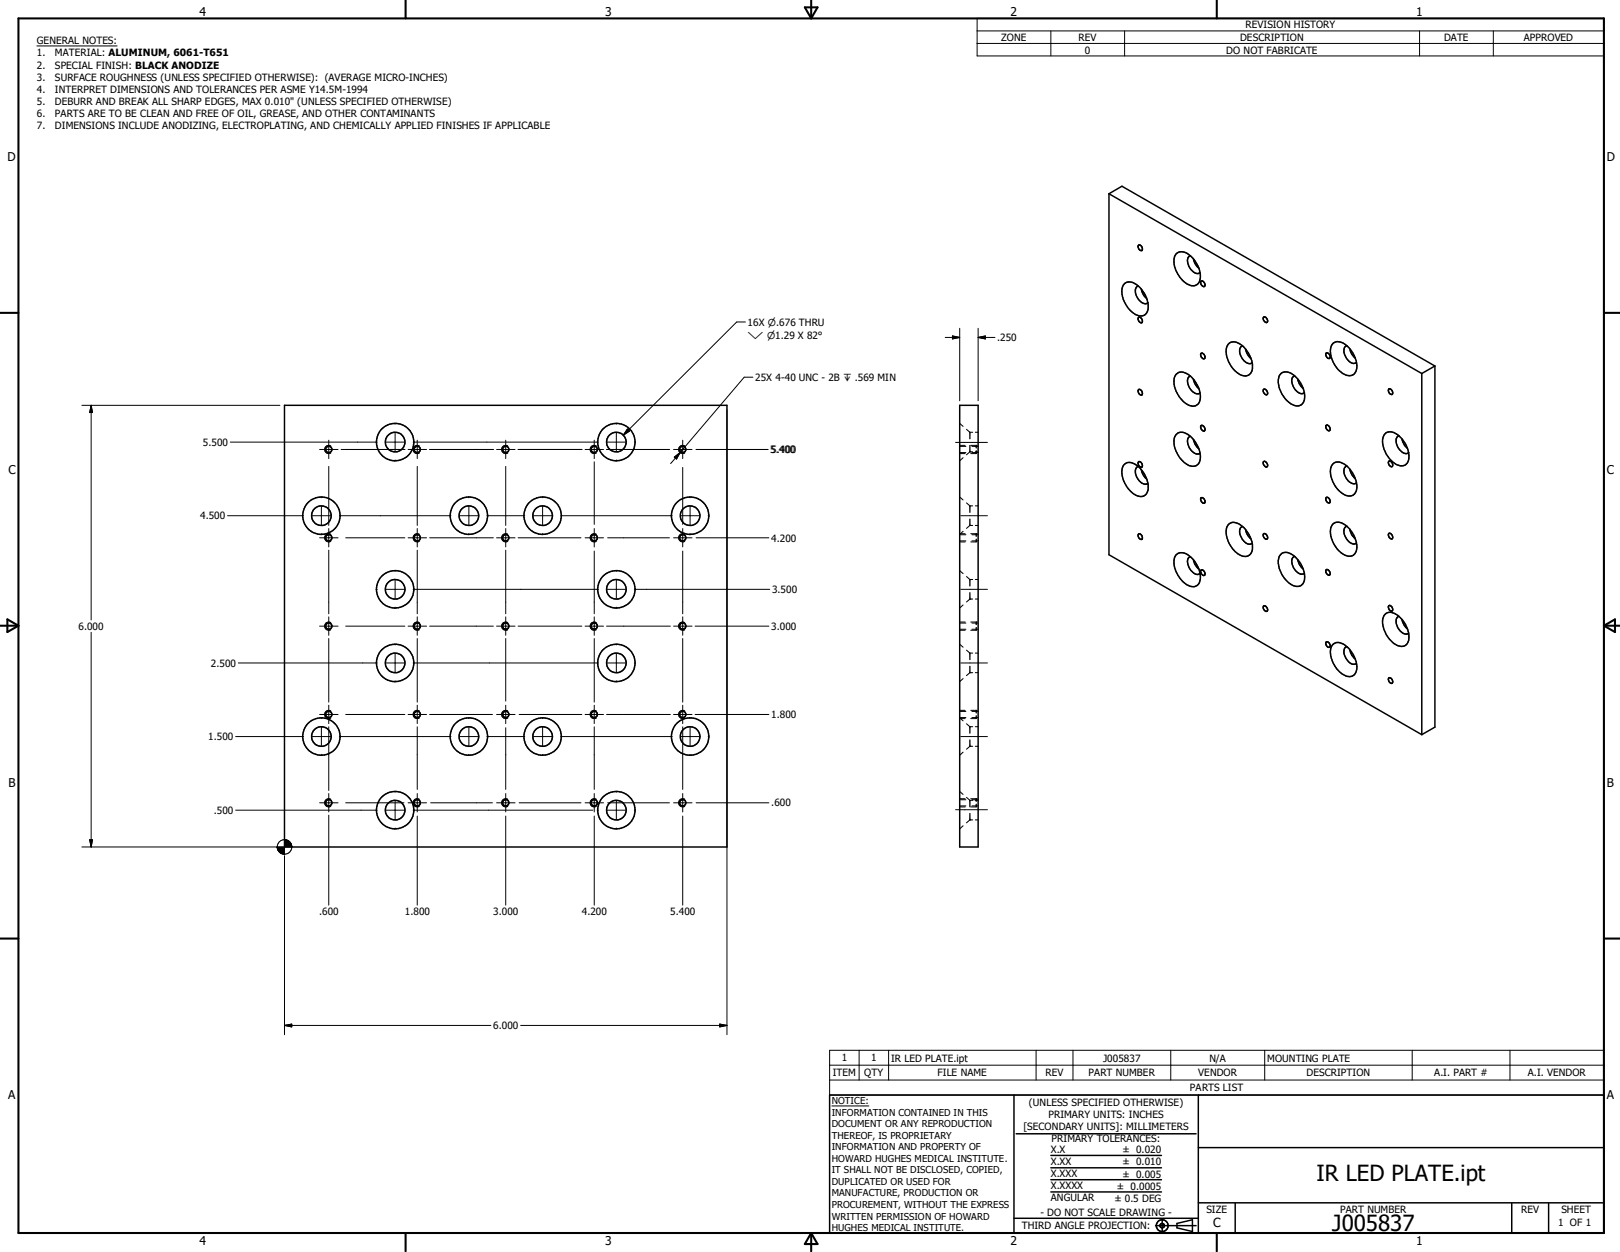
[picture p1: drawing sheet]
<svg xmlns="http://www.w3.org/2000/svg" width="279mm" height="216mm" viewBox="0 0 279 216" stroke-linecap="round" stroke-linejoin="round" font-family="sans-serif">
<g fill="none" stroke="#000" stroke-width=".25">
<path d="M191.3 33.4v62.3l53.9 31M191.3 33.4l2.2-1.3 54 31M191.3 33.4l53.9 31M194 48.9a1.72 1.72 0 0 1 2.1 .3 4.7 4.7 0 0 1 1.8 4.5 1.35 1.35 0 0 1-2.2 .5 4.3 4.3 0 0 1-2-5zM196.3 49.3a1.21 1.21 0 0 0-.3 1.8 1.52 1.52 0 0 0 1.9 1.2l.1-.1M196.3 42.3a.58 .58 0 0 1 .6 .3 .58 .58 0 0 1 0 .6 .66 .66 0 0 1-.6-.9zM196.3 54.8a.53 .53 0 0 1 .6 .2 .53 .53 0 0 1 0 .7 .7 .7 0 0 1-.6-.9zM196.8 49.8a2.89 2.89 0 0 0 1 1.7M202.8 43.8a1.75 1.75 0 0 1 2.6 .4 4.3 4.3 0 0 1 1.4 4.4 1.38 1.38 0 0 1-2.1 .3 4.7 4.7 0 0 1-2.1-4.8zM205.3 44.1a1.24 1.24 0 0 0-.3 1.8l.1 .2a1.69 1.69 0 0 0 1.7 1l.2-.1M205.8 44.6a2.57 2.57 0 0 0 1 1.7M207.2 48.4a.6 .6 0 0 1 .5 .4 .6 .6 0 0 1-.1 .6 .65 .65 0 0 1-.4-1z"/>
<path d="M212 59.2a1.83 1.83 0 0 1 2.4 .5l.2 .2a4.9 4.9 0 0 1 1.3 4.1 1.45 1.45 0 0 1-2.4 .3 4.6 4.6 0 0 1-1.9-4.6zM214.3 59.7a1.15 1.15 0 0 0-.2 1.8 1.54 1.54 0 0 0 1.8 1.1l.1-.1M217.9 54.7a.53 .53 0 0 1 .6 .3 .53 .53 0 0 1-.1 .6 .82 .82 0 0 1-.5-.9zM229.8 59.3a1.81 1.81 0 0 1 2.5 .4 4.7 4.7 0 0 1 1.6 4.3 1.37 1.37 0 0 1-2.2 .5 4.8 4.8 0 0 1-2.2-4.7zM232.3 59.6a1.3 1.3 0 0 0-.2 2 1.35 1.35 0 0 0 1.8 .9M49.1 69.9h76.3v76.2h-76.3zM165.5 69.9h3.2v76.2h-3.2zM196.3 79.7a.53 .53 0 0 1 .6 .2 .53 .53 0 0 1 0 .7 .7 .7 0 0 1-.6-.9zM196.4 67.2a.61 .61 0 0 1 .5 .3 .61 .61 0 0 1 0 .6 .65 .65 0 0 1-.5-.9zM202.8 64.6a1.61 1.61 0 0 1 2.3 .1 4.4 4.4 0 0 1 1.7 4.7 1.46 1.46 0 0 1-2.3 .2 4.5 4.5 0 0 1-1.9-4.7zM202.8 74.9a1.61 1.61 0 0 1 2.3 .2 4.4 4.4 0 0 1 1.7 4.7 1.44 1.44 0 0 1-2.3 .1 4.5 4.5 0 0 1-1.9-4.6zM205.3 75.2a1.37 1.37 0 0 0-.2 2.1 1.51 1.51 0 0 0 1.8 .9l.1-.1"/>
<path d="M205.3 64.9a1.22 1.22 0 0 0-.3 1.8 1.57 1.57 0 0 0 1.9 1.1h.1M205.8 65.4a2.58 2.58 0 0 0 1 1.6M205.8 75.8a2.6 2.6 0 0 0 1 1.6M207.1 73.4h.1a.56 .56 0 0 1 .5 .3 .56 .56 0 0 1-.1 .6l-.2-.1a.73 .73 0 0 1-.3-.8zM207.2 60.9a.56 .56 0 0 1 .6 .5v.4a.59 .59 0 0 1-.6-.2 .59 .59 0 0 1 0-.7zM214.8 60.2l.1 .2a2.57 2.57 0 0 0 .9 1.4M217.9 79.6a.53 .53 0 0 1 .6 .3 .53 .53 0 0 1-.1 .6 .81 .81 0 0 1-.5-.9zM217.9 67.1a.57 .57 0 0 1 .6 .3 .57 .57 0 0 1-.1 .7 .68 .68 0 0 1-.5-1zM221 64.4a1.85 1.85 0 0 1 2.3 .5 4.3 4.3 0 0 1 1.5 4.5 1.38 1.38 0 0 1-2.1 .3 4.7 4.7 0 0 1-2.1-4.9zM223.3 64.8a1 1 0 0 0-.4 1.4 1.9 1.9 0 0 0 1.8 1.6l.3-.1M223.8 65.3a2.9 2.9 0 0 0 1 1.7M228.7 60.9a.61 .61 0 0 1 .6 .3 .61 .61 0 0 1 0 .6 .66 .66 0 0 1-.6-.9z"/>
<path d="M228.7 73.3a.57 .57 0 0 1 .6 .3 .57 .57 0 0 1-.1 .7 .67 .67 0 0 1-.5-1zM232.8 60.1a2.73 2.73 0 0 0 .9 1.7M239 74.7a1.84 1.84 0 0 1 2.3 .5 4.4 4.4 0 0 1 1.5 4.5 1.62 1.62 0 0 1-2.6 0l-.4-.4a4.7 4.7 0 0 1-1.3-3.9zM239.5 79.6a.53 .53 0 0 1 .6 .2 .53 .53 0 0 1-.1 .7 .67 .67 0 0 1-.5-.9zM239.5 67.1a.58 .58 0 0 1 .6 .3 .58 .58 0 0 1-.1 .6 .69 .69 0 0 1-.5-.9zM241.3 75.1a1.03 1.03 0 0 0-.4 1.5 1.98 1.98 0 0 0 1.8 1.6l.2-.2M241.8 75.7a2.68 2.68 0 0 0 .9 1.6M245.2 64.4v62.3M247.5 63.1v62.3l-2.3 1.3M247.5 63.1l-2.3 1.3M193.9 80.2a1.61 1.61 0 0 1 2.2 .1 4.7 4.7 0 0 1 1.8 4.5 1.44 1.44 0 0 1-2.4 .4 4.4 4.4 0 0 1-1.8-4.9zM196.3 80.5a.99 .99 0 0 0-.4 1.4 1.88 1.88 0 0 0 1.8 1.6l.3-.2"/>
<path d="M196.4 92.1a.61 .61 0 0 1 .5 .3 .61 .61 0 0 1 0 .6 .65 .65 0 0 1-.5-.9zM196.8 81a2.94 2.94 0 0 0 1 1.6M202.8 95.7a1.75 1.75 0 0 1 2.6 .3 4.3 4.3 0 0 1 1.4 4.5 1.39 1.39 0 0 1-2.1 .3 4.7 4.7 0 0 1-2.1-4.8zM205.3 96a1.22 1.22 0 0 0-.3 1.8 1.59 1.59 0 0 0 1.9 1.2l.1-.1M205.8 96.5a2.73 2.73 0 0 0 1 1.6M207.1 98.4l.1-.1a.55 .55 0 0 1 .6 .3 .55 .55 0 0 1-.2 .6l-.2-.1a.74 .74 0 0 1-.3-.7zM207.1 85.9a.57 .57 0 0 1 .6 .2 .57 .57 0 0 1 .1 .6 .63 .63 0 0 1-.7-.8zM211.8 90.5a1.59 1.59 0 0 1 2.3 .2 4.7 4.7 0 0 1 1.8 4.4 1.47 1.47 0 0 1-2.4 .4 4.6 4.6 0 0 1-1.9-4.7zM214.3 90.8a1.19 1.19 0 0 0-.2 1.8 1.48 1.48 0 0 0 1.8 1.2l.1-.1M214.8 91.3a2.73 2.73 0 0 0 1 1.6M217.9 92a.58 .58 0 0 1 .6 .4 .58 .58 0 0 1-.1 .6 .68 .68 0 0 1-.5-1zM220.8 95.7a1.73 1.73 0 0 1 2.5 .3 4.4 4.4 0 0 1 1.5 4.5 1.44 1.44 0 0 1-2.3 .1 4.7 4.7 0 0 1-1.9-4.6z"/>
<path d="M223.3 95.9a1.08 1.08 0 0 0-.3 1.7 1.71 1.71 0 0 0 1.9 1.3l.1-.1M223.8 96.5a2.58 2.58 0 0 0 1 1.6M228.7 85.8a.61 .61 0 0 1 .6 .3 .61 .61 0 0 1 0 .6 .66 .66 0 0 1-.6-.9zM228.7 98.3a.57 .57 0 0 1 .6 .3 .57 .57 0 0 1-.1 .6 .69 .69 0 0 1-.5-.9zM229.8 80.1a1.61 1.61 0 0 1 2.3 .1 4.7 4.7 0 0 1 1.8 4.5 1.44 1.44 0 0 1-2.4 .4 4.6 4.6 0 0 1-1.9-4.7zM229.8 90.4a1.65 1.65 0 0 1 2.3 .2 4.6 4.6 0 0 1 1.8 4.5 1.38 1.38 0 0 1-2.2 .5 4.6 4.6 0 0 1-2.1-4.8zM232.3 80.4a1.33 1.33 0 0 0-.2 2 1.51 1.51 0 0 0 1.7 .9l.1-.1M232.3 90.7a1.3 1.3 0 0 0-.2 2 1.43 1.43 0 0 0 1.7 1l.1-.1M232.8 91.3a2.66 2.66 0 0 0 .9 1.6M232.8 80.9a2.94 2.94 0 0 0 .9 1.6M239.5 92.1a.54 .54 0 0 1 .6 .2 .54 .54 0 0 1-.1 .6 .7 .7 0 0 1-.5-.8zM217.9 104.5a.53 .53 0 0 1 .6 .3 .53 .53 0 0 1-.1 .6 .76 .76 0 0 1-.5-.9z"/>
<path d="M228.7 110.7a.61 .61 0 0 1 .6 .3 .61 .61 0 0 1 0 .6 .66 .66 0 0 1-.6-.9zM229.8 111.2a1.59 1.59 0 0 1 2.3 .2 4.6 4.6 0 0 1 1.8 4.4 1.35 1.35 0 0 1-2.2 .5 4.5 4.5 0 0 1-2.1-4.8zM232.3 111.5a1.29 1.29 0 0 0-.2 2 1.35 1.35 0 0 0 1.8 .9M232.8 112a2.92 2.92 0 0 0 .9 1.7M238.8 106a1.61 1.61 0 0 1 2.3 .1 4.5 4.5 0 0 1 1.7 4.7 1.46 1.46 0 0 1-2.3 .2 4.8 4.8 0 0 1-2-4.5zM239.5 104.5a.54 .54 0 0 1 .6 .2 .54 .54 0 0 1-.1 .7 .67 .67 0 0 1-.5-.9zM239.5 116.9a.56 .56 0 0 1 .6 .3 .56 .56 0 0 1-.1 .7 .67 .67 0 0 1-.5-1zM241.3 106.3a.99 .99 0 0 0-.4 1.4 1.78 1.78 0 0 0 1.9 1.6l.1-.1M241.8 106.8l.4 1 .5 .7M143.1 188.8h133.5v23.8h-133.5zM174.9 188.8v23.8M175.3 195.5h31"/>
<path d="M181.2 199.2h19.1M206.7 197.9h69.9M206.7 188.8v23.8M174.9 210.1h31.8M181.2 205.5h19.1M181.2 203.4h19.1M181.2 201.4h19.1M199.3 211.4h7M200.4 210.2v2.3M203 211l2.7-.7v2.1l-2.7-.7zM206.7 207.4h69.9M213 207.4v5.2"/>
<path d="M260.7 207.4v5.2M267.1 207.4v5.2"/>
<circle cx="56.7" cy="77.5" r=".55"/>
<circle cx="68.1" cy="76.2" r="3.2"/>
<circle cx="68.2" cy="76.2" r="1.69"/>
<circle cx="72" cy="77.5" r=".55"/>
<circle cx="87.2" cy="77.5" r=".54"/>
<circle cx="102.5" cy="77.5" r=".55"/>
<circle cx="106.3" cy="76.2" r="3.2"/>
<circle cx="106.3" cy="76.2" r="1.69"/>
<circle cx="117.7" cy="77.5" r=".54"/>
<circle cx="55.4" cy="88.9" r="1.69"/>
<circle cx="55.4" cy="88.9" r="3.2"/>
<circle cx="56.7" cy="92.7" r=".54"/>
<circle cx="72" cy="92.7" r=".54"/>
<circle cx="80.9" cy="88.9" r="1.69"/>
<circle cx="80.9" cy="88.9" r="3.2"/>
<circle cx="87.2" cy="92.7" r=".54"/>
<circle cx="93.6" cy="88.9" r="1.69"/>
<circle cx="93.6" cy="88.9" r="3.2"/>
<circle cx="102.5" cy="92.7" r=".54"/>
<circle cx="117.7" cy="92.7" r=".54"/>
<circle cx="119" cy="88.9" r="1.69"/>
<circle cx="119" cy="88.9" r="3.2"/>
<circle cx="56.7" cy="108" r=".54"/>
<circle cx="68.1" cy="114.3" r="3.2"/>
<circle cx="68.1" cy="101.6" r="3.2"/>
<circle cx="68.1" cy="114.3" r="1.69"/>
<circle cx="68.2" cy="101.6" r="1.69"/>
<circle cx="72" cy="108" r=".54"/>
<circle cx="87.2" cy="108" r=".54"/>
<circle cx="102.5" cy="108" r=".54"/>
<circle cx="106.3" cy="114.3" r="3.2"/>
<circle cx="106.3" cy="101.6" r="3.2"/>
<circle cx="106.3" cy="114.3" r="1.69"/>
<circle cx="106.3" cy="101.6" r="1.69"/>
<circle cx="117.7" cy="108" r=".54"/>
<circle cx="55.4" cy="127" r="1.69"/>
<circle cx="55.4" cy="127" r="3.2"/>
<circle cx="56.7" cy="138.4" r=".54"/>
<circle cx="56.7" cy="123.2" r=".54"/>
<circle cx="68.1" cy="139.7" r="1.69"/>
<circle cx="68.1" cy="139.7" r="3.2"/>
<circle cx="72" cy="138.4" r=".54"/>
<circle cx="72" cy="123.2" r=".54"/>
<circle cx="80.9" cy="127" r="1.69"/>
<circle cx="80.9" cy="127" r="3.2"/>
<circle cx="87.2" cy="123.2" r=".54"/>
<circle cx="87.2" cy="138.4" r=".54"/>
<circle cx="93.6" cy="127" r="3.2"/>
<circle cx="93.6" cy="127" r="1.69"/>
<circle cx="102.5" cy="123.2" r=".54"/>
<circle cx="102.5" cy="138.4" r=".55"/>
<circle cx="106.3" cy="139.7" r="3.2"/>
<circle cx="106.3" cy="139.7" r="1.69"/>
<circle cx="117.7" cy="123.2" r=".54"/>
<circle cx="117.7" cy="138.4" r=".54"/>
<circle cx="119" cy="127" r="1.69"/>
<circle cx="119" cy="127" r="3.2"/>
<circle cx="200.4" cy="211.3" r="1.01"/>
<circle cx="200.4" cy="211.4" r=".38"/>
</g>
<g fill="none" stroke="#000" stroke-width=".17">
<path d="M6.4 7.9h13.8M168.5 3.2h108.1v6.4h-108.1zM168.5 5.3h108.1M168.5 7.5h108.1M181.2 5.3v4.3M194 5.3v4.3M244.8 5.3v4.3M257.6 5.3v4.3M128.6 55.5h-1.5l-19.6 19.5M163 58.2h2.5M164.3 57.9l1.2 .3-1.2 .2zM165.5 56.6v12.5"/>
<path d="M168.7 58.2h2.9M168.7 58.2l1.2-.3v.5zM168.7 56.6v12.5M14.1 69.9h34.2M15.7 69.9v37M15.7 69.9l.2 1.2h-.4zM39.7 76.2h16.9M49.1 70.7v73.9M55.1 77.5h3.2M56.7 75.9v3.2M56.8 76.2h8.3M57.1 76.9a.7 .7 0 0 0-1.1 .6 .7 .7 0 0 0 1.1 .6"/>
<path d="M58.8 77.5h9.3M66.6 76.2h3.1M68.1 73v.1M68.1 74.6v3.2M68.1 79.3v.2M68.2 77.5h1.6M70.4 77.5h3.2M71.2 76.2h.7M72 75.9v3.2M72 76.2h15.2M72.3 76.9a.71 .71 0 0 0-1.1 .6 .71 .71 0 0 0 1.1 .6M74.1 77.5h11"/>
<path d="M85.6 77.5h3.2M87.2 75.9v3.2M87.3 76.2h15.1M87.6 76.9a.71 .71 0 0 0-1.1 .6 .71 .71 0 0 0 1.1 .6M89.4 77.5h10.9M100.9 77.5h3.2M102.5 75.9v3.2M102.5 79.6v10.8M102.5 76.2h.7M102.8 76.9a.71 .71 0 0 0-1 .6 .71 .71 0 0 0 1 .6M104.6 77.5h1.7M104.7 76.2h3.2"/>
<path d="M106.3 73v.1M106.3 74.6v3.2M106.3 79.3v.2M106.4 77.5h9.1M108.2 74l.4 .3-1.1 .7zM109.4 76.2h.2M116.2 77.5h3.2M116.3 78.8l1-.8-.6 1.2zM117.3 78l-1.6 1.9M117.7 75.9v3.2M118.1 76.9a.71 .71 0 0 0-1.1 .6 .71 .71 0 0 0 1.1 .6M118.2 77l-.9 1"/>
<path d="M120.1 77.5h12.4M125.4 70.7v107.7M129.9 65h-1.5l-11.1 13M164.8 76.3h5.5M165.5 76.8h1M165.5 78.2h1M167.4 76.8h1M167.4 78.2h1M39.2 88.9h13.2M53.9 88.9h3.1M55.1 92.7h3.2M55.4 85.7v.1"/>
<path d="M55.4 87.3v3.2M55.4 92v.2M56.7 80.4v8.5M56.7 89v1.6M56.7 91.1v3.2M56.7 94.9v10.9M57.1 92.1a.71 .71 0 0 0-1.1 .6 .71 .71 0 0 0 1.1 .7M58.5 88.9h19.3M59.6 92.7h10.2M68.1 98.4v.1M70.4 92.7h3.2M72 80.4v10.2"/>
<path d="M72 91.1v3.2M72 94.9v10.9M72.3 92.1a.71 .71 0 0 0-1 .6 .71 .71 0 0 0 1 .7M74.1 92.7h11M79.3 88.9h3.2M80.9 85.7v.1M80.9 87.3v3.2M80.9 92v.2M84 88.9h6.5M85.6 92.7h3.2M87.2 80.4v10.2M87.2 91.1v3.2"/>
<path d="M87.2 94.9v10.9M87.6 92.1a.71 .71 0 0 0-1.1 .6 .71 .71 0 0 0 1.1 .7M89.4 92.7h10.8M92 88.9h3.2M93.6 85.7v.1M93.6 87.3v3.2M93.6 92v.2M96.7 88.9h19.2M100.9 92.7h3.2M102.5 91.1v3.2M102.5 95v10.8M102.8 92.1a.71 .71 0 0 0-1 .6 .71 .71 0 0 0 1 .7"/>
<path d="M104.8 92.7h10.7M106.3 98.4v.1M116.2 92.7h3.2M117.4 88.9h3.2M117.7 80.6v8.3M117.7 89v1.4M117.7 91.1v3.2M117.7 95v10.8M118.1 92.1a.71 .71 0 0 0-1.1 .6 .71 .71 0 0 0 1.1 .7M119 85.7v.1M119 87.3v3.2M119 92v.2"/>
<path d="M120.1 92.7h12.5M122.1 88.9h.2M165.5 92h1M165.5 93.5h1M165.7 88.9h4.6M167.4 92h1M167.4 93.5h1M15.7 109v37.1M41.1 114.3h24M55.1 108h3.2M56.7 106.4v3.2M56.7 110.1v11"/>
<path d="M57.1 107.4a.71 .71 0 0 0-1.1 .6 .71 .71 0 0 0 1.1 .6M59.6 108h10.2M64.9 101.6h.2M66.6 101.6h3.1M66.6 114.3h3.1M68.1 100v3.2M68.1 104.7v.2M68.1 111v.2M68.1 112.7v3.2M68.1 117.4v.2M70.4 108h3.2M71.2 101.6h32"/>
<path d="M71.2 114.3h32M72 106.4v3.2M72 110.1v11M72.3 107.4a.71 .71 0 0 0-1.1 .6 .71 .71 0 0 0 1.1 .6M74.1 108h11M85.6 108h3.2M87.2 106.4v3.2M87.2 110.1v10.8M87.6 107.4a.71 .71 0 0 0-1.1 .6 .71 .71 0 0 0 1.1 .6M89.4 108h10.9M100.9 108h3.2M102.5 106.4v3.2"/>
<path d="M102.5 110.1v11M102.8 107.4a.71 .71 0 0 0-1 .6 .71 .71 0 0 0 1 .6M104.6 108h11M104.7 101.6h3.2M104.7 114.3h3.2M106.3 100v3.2M106.3 104.7v.2M106.3 111v.2M106.3 112.7v3.2M106.3 117.4v.2M109.4 101.6h23.4M109.4 114.3h.2"/>
<path d="M116.2 108h3.2M117.7 106.4v3.2M117.7 110.1v11M118.1 107.4a.71 .71 0 0 0-1.1 .6 .71 .71 0 0 0 1.1 .6M119.9 108h12.7M165.5 107.3h1M165.5 108.7h1M165.7 101.6h4.6M165.7 114.3h4.6M167.4 107.3h1M167.4 108.7h1M40.6 127h11.8"/>
<path d="M40.6 139.7h16M53.9 127h3.1M55.1 123.2h3.2M55.1 138.4h3.2M55.4 123.7v.2M55.4 125.4v3.2M55.4 130.1v.2M56.7 121.6v3.2M56.7 125.3v1.7M56.7 127.1v9.2M56.7 136.8v3.2M56.8 139.7h8.3"/>
<path d="M57.1 137.8a.71 .71 0 0 0-1.1 .6 .71 .71 0 0 0 1.1 .7M57.1 122.6a.7 .7 0 0 0-1.1 .6 .7 .7 0 0 0 1.1 .6M58.5 127h19.3M59.6 123.2h10.2M59.6 138.4h8.5M66.6 139.7h3.1M68.1 136.4v.2M68.1 138.1v3.2M68.2 138.4h1.5M70.4 123.2h3.2M70.4 138.4h3.2M71.2 139.7h.7"/>
<path d="M72 121.6v3.2M72 125.3v10.8M72 136.8v3.2M72 139.7h15.2M72.3 137.8a.71 .71 0 0 0-1 .6 .71 .71 0 0 0 1 .7M72.3 122.6a.71 .71 0 0 0-1.1 .6 .71 .71 0 0 0 1.1 .6M74.1 123.2h10.8M74.3 138.4h10.6M79.3 127h3.2M80.9 123.7v.2M80.9 125.4v3.2M80.9 130.1v.2"/>
<path d="M84 127h6.5M85.6 123.2h3.2M85.6 138.4h3.2M87.2 121.6v3.2M87.2 125.5v10.6M87.2 136.8v3.2M87.3 139.7h14.9M87.6 137.8a.71 .71 0 0 0-1.1 .6 .71 .71 0 0 0 1.1 .7M87.6 122.6a.71 .71 0 0 0-1.1 .6 .71 .71 0 0 0 1.1 .6M89.5 123.2h10.8M89.5 138.4h10.7M92 127h3.2"/>
<path d="M93.6 123.7v.2M93.6 125.4v3.2M93.6 130.1v.2M96.7 127h19.2M100.9 123.2h3.2M100.9 138.4h3.2M102.5 121.6v3.2M102.5 125.3v10.8M102.5 136.8v3.2M102.8 137.8a.71 .71 0 0 0-1 .6 .71 .71 0 0 0 1 .7M102.8 122.6a.71 .71 0 0 0-1 .6 .71 .71 0 0 0 1 .6M103 139.7h.2"/>
<path d="M104.6 123.2h11M104.7 139.7h3.2M104.8 138.4h1.5M106.3 136.4v.2M106.3 138.1v3.2M106.4 138.4h9.1M109.4 139.7h.2M116.2 123.2h3.2M116.2 138.4h3.2M117.4 127h3.2M117.7 121.6v3.2M117.7 125.3v1.7"/>
<path d="M117.7 127.1v9M117.7 136.8v3.2M118.1 137.8a.71 .71 0 0 0-1.1 .6 .71 .71 0 0 0 1.1 .7M118.1 122.6a.71 .71 0 0 0-1.1 .6 .71 .71 0 0 0 1.1 .6M119 123.7v.2M119 125.4v3.2M119 130.1v.2M119.9 123.2h12.7M120.1 138.4h12.5M122.1 127h.2M164.8 139.6h5.5M165.5 137.7h1"/>
<path d="M165.5 122.5h1M165.5 123.9h1M165.5 139.2h1M165.7 127h4.6M167.4 137.7h1M167.4 122.5h1M167.4 123.9h1M167.4 139.2h1M14.1 146.1h33.8M15.5 144.8h.4l-.2 1.3zM49.1 147.6v30.8M56.7 140.6v15.5"/>
<path d="M68.1 142.8v.2M72 140.7v15.4M87.2 140.7v15.4M102.5 140.7v15.4M106.3 142.8v.2M117.7 140.7v15.4M49.1 176.8l1.2-.2v.5zM49.1 176.8h35.6M89.8 176.8h35.6M124.1 176.6l1.3 .2-1.3 .3zM143.1 181.1h133.5v7.7h-133.5zM143.1 183.7h133.5"/>
<path d="M143.1 186.2h133.5M143.5 190.7h6.3M148.2 181.1v5.1M153.3 181.1v5.1M178.7 181.1v5.1M185.1 181.1v5.1M201.9 181.1v5.1M218.1 181.1v5.1M243.6 181.1v5.1M260.4 181.1v5.1"/>
<circle cx="49.1" cy="146" r="1.26"/>
</g>
<g fill="none" stroke="#000" stroke-width=".18">
<path d="M165.5 73l.6 .5M165.5 78h1.1M165.5 77h1.1M166.1 78.9l-.6 .6M166.7 74l.6 .5M167.3 77.9h.1M167.3 74.5v1.2M167.3 76.8v1.1M167.3 77.9l-.6 .5M167.3 77.9h.5M167.3 74.5h.5M167.6 78h1.1"/>
<path d="M167.6 77h1.1M168.2 77.9h.5M168.2 74.5h.5M168.4 76.8h.1M168.4 76.8v.5M168.4 77.7v.5M165.5 85.7l.6 .5M165.5 98.4l.6 .5M165.5 93.3h1.1M165.5 92.2h1.1M166.1 91.6l-.6 .6M166.7 86.7l.6 .5"/>
<path d="M166.7 99.4l.6 .5M167.3 90.6h.1M167.3 87.2v1.2M167.3 89.5v1.1M167.3 99.9v1.2M167.3 90.6l-.6 .5M167.3 90.6h.5M167.3 87.2h.5M167.3 99.9h.5M167.6 93.3h1.1M167.6 92.2h1.1M168.2 90.6h.5"/>
<path d="M168.2 87.2h.5M168.2 99.9h.5M168.4 92h.1M168.4 92v.5M168.4 93v.4M165.5 111.1l.6 .5M165.5 108.5h1.1M165.5 107.4h1.1M166.1 117l-.6 .5M166.1 104.3l-.6 .6M166.7 112.1l.6 .5M167.3 116h.1"/>
<path d="M167.3 103.3h.1M167.3 102.2v1.1M167.3 112.6v1.2M167.3 114.9v1.1M167.3 116l-.6 .5M167.3 116h.5M167.3 112.6h.5M167.3 103.3l-.6 .5M167.3 103.3h.5M167.6 108.5h1.1M167.6 107.4h1.1M168.2 116h.5"/>
<path d="M168.2 112.6h.5M168.2 103.3h.5M168.4 107.3h.1M168.4 107.3v.4M168.4 108.2v.5M165.5 136.5l.6 .5M165.5 123.8l.6 .5M165.5 123.7h1.1M165.5 122.7h1.1M165.5 139h1.1M165.5 137.9h1.1M166.1 129.7l-.6 .5"/>
<path d="M166.7 137.5l.6 .5M166.7 124.8l.6 .5M167.3 128.7h.1M167.3 125.3v1.2M167.3 127.6v1.1M167.3 138v1.2M167.3 138h.5M167.3 128.7l-.6 .5M167.3 128.7h.5M167.3 125.3h.5M167.6 123.7h1.1M167.6 122.7h1.1"/>
<path d="M167.6 139h1.1M167.6 137.9h1.1M168.2 138h.5M168.2 128.7h.5M168.2 125.3h.5M168.4 122.5h.1M168.4 137.7h.1M168.4 122.5v.5M168.4 123.4v.5M168.4 137.7v.5M168.4 138.7v.4M166.1 142.4l-.6 .5"/>
<path d="M167.3 141.4h.1M167.3 140.3v1.1M167.3 141.4l-.6 .5M167.3 141.4h.5M168.2 141.4h.5"/>
</g>
<g fill="none" stroke="#000" stroke-width=".36">
<path d="M3.2 3.2h273.4v209.4h-273.4zM70 0v3.2M138.8 1.3h2.2l-1.1 1.9zM139.9 0v3.2M209.9 0v3.2M0 54h3.2M276.6 54h2.8M0 107.9h3.2M1.3 106.8l1.9 1.1-1.9 1.1zM276.6 107.9l1.9-1.1v2.2zM276.6 107.9h2.8M0 161.8h3.2"/>
<path d="M276.6 161.8h2.8M70 212.6v3.2M139.9 212.6l1.1 1.9h-2.2zM139.9 212.6v3.2M209.9 212.6v3.2"/>
</g>
<g fill="#000" stroke="#000" stroke-width=".17">
<path d="M164.3 57.9l1.2 .3-1.2 .2zM168.7 58.2l1.2-.3v.5zM15.7 69.9l.2 1.2h-.4zM108.2 74l.4 .3-1.1 .7zM116.3 78.8l1-.8-.6 1.2zM15.5 144.8h.4l-.2 1.3zM47.8 146.1l.1 .3zM47.8 146.1l.1 .5zM47.8 146.1l.2 .6zM47.8 146.1l.3 .8zM47.8 146.1l.5 .9zM47.8 146.1l.6 1z"/>
<path d="M47.8 146.1l.8 1.1-.2-.1zM47.8 146.1l.9 1.2-.1-.1zM47.8 146.1l1.1 1.2h-.2zM47.8 146.1l1.3 1.2h-.2zM49.1 144.8l1.2 1.3h-1.2zM49.1 144.8v2.5zM47.8 146.1h1.3v1.2zM47.8 146.1h1.3zM50.3 145.7v.4zM50.2 145.5l.1 .6zM50.1 145.4l.2 .7zM50 145.2l.3 .9z"/>
<path d="M49.9 145.1l.4 1zM49.8 145l.5 1.1zM49.6 144.9l.2 .1 .5 1.1zM49.4 144.9h.2l.7 1.2zM49.2 144.8l.2 .1 .9 1.2zM49.1 144.8h.1l1.1 1.3zM49.1 176.8l1.2-.2v.5zM124.1 176.6l1.3 .2-1.3 .3z"/>
</g>
<g font-size="3.8">
<text x="227.1" y="203.7">IR LED PLATE.ipt</text>
<text x="229.8" y="212.3">J005837</text>
</g>
<text font-size="2.2" x="209.2" y="211.6">C</text>
<g font-size="2.1">
<text x="34.4" y="2.7">4</text>
<text x="104.4" y="2.7">3</text>
<text x="174.3" y="2.7">2</text>
<text x="244.3" y="2.7">1</text>
<text x="1.3" y="27.8">D</text>
<text x="277.1" y="27.8">D</text>
<text x="1.4" y="81.7">C</text>
<text x="277.2" y="81.7">C</text>
<text x="1.4" y="135.6">B</text>
<text x="277.2" y="135.6">B</text>
<text x="1.4" y="189.6">A</text>
<text x="277.2" y="189.6">A</text>
<text x="34.4" y="214.7">4</text>
<text x="104.4" y="214.7">3</text>
<text x="174.3" y="214.7">2</text>
<text x="244.3" y="214.7">1</text>
</g>
<g font-size="1.7">
<text x="214.8" y="4.9">REVISION HISTORY</text>
<text x="6.3" y="7.7">GENERAL NOTES:</text>
<text x="6.3" y="9.7">1.</text>
<text x="6.3" y="11.9">2.</text>
<text x="9.5" y="9.7">MATERIAL: ALUMINUM, 6061-T651</text>
<text x="9.5" y="11.9">SPECIAL FINISH: BLACK ANODIZE</text>
<text x="172.7" y="7.1">ZONE</text>
<text x="186" y="7.1">REV</text>
<text x="187.1" y="9.2">0</text>
<text x="211.5" y="9.2">DO NOT FABRICATE</text>
<text x="213.9" y="7.1">DESCRIPTION</text>
<text x="249.1" y="7.1">DATE</text>
<text x="262.8" y="7.1">APPROVED</text>
<text x="6.3" y="13.9">3.</text>
<text x="6.3" y="16">4.</text>
<text x="9.5" y="13.9">SURFACE ROUGHNESS (UNLESS SPECIFIED OTHERWISE): (AVERAGE MICRO-INCHES)</text>
<text x="9.5" y="16">INTERPRET DIMENSIONS AND TOLERANCES PER ASME Y14.5M-1994</text>
<text x="6.3" y="18.1">5.</text>
<text x="6.3" y="20.2">6.</text>
<text x="6.3" y="22.3">7.</text>
<text x="9.5" y="18.1">DEBURR AND BREAK ALL SHARP EDGES, MAX 0.010&quot; (UNLESS SPECIFIED OTHERWISE)</text>
<text x="9.5" y="20.2">PARTS ARE TO BE CLEAN AND FREE OF OIL, GREASE, AND OTHER CONTAMINANTS</text>
<text x="9.5" y="22.3">DIMENSIONS INCLUDE ANODIZING, ELECTROPLATING, AND CHEMICALLY APPLIED FINISHES IF APPLICABLE</text>
<text x="128.9" y="56.2">16X n.676 THRU</text>
<text x="172" y="58.8">.250</text>
<text x="130.3" y="65.7">25X 4-40 UNC - 2B x .569 MIN</text>
<text x="35" y="76.9">5.500</text>
<text x="132.8" y="78.1">5.400</text>
<text x="34.5" y="89.6">4.500</text>
<text x="133" y="93.4">4.200</text>
<text x="133.2" y="102.3">3.500</text>
<text x="13.5" y="108.6">6.000</text>
<text x="133" y="108.6">3.000</text>
<text x="36.4" y="114.9">2.500</text>
<text x="133" y="123.8">1.800</text>
<text x="35.9" y="127.6">1.500</text>
<text x="36.9" y="140.3">.500</text>
<text x="133" y="139.1">.600</text>
<text x="55" y="157.8">.600</text>
<text x="69.8" y="157.8">1.800</text>
<text x="85" y="157.8">3.000</text>
<text x="100.3" y="157.8">4.200</text>
<text x="115.6" y="157.8">5.400</text>
<text x="85" y="177.5">6.000</text>
<text x="143.6" y="185.6">ITEM</text>
<text x="145.2" y="183">1</text>
<text x="149.1" y="185.6">QTY</text>
<text x="150.2" y="183">1</text>
<text x="153.7" y="183.1">IR LED PLATE.ipt</text>
<text x="161.7" y="185.6">FILE NAME</text>
<text x="180.3" y="185.6">REV</text>
<text x="187.8" y="185.6">PART NUMBER</text>
<text x="190.2" y="183.1">J005837</text>
<text x="206.7" y="185.6">VENDOR</text>
<text x="208.6" y="183.1">N/A</text>
<text x="218.6" y="183.1">MOUNTING PLATE</text>
<text x="225.3" y="185.6">DESCRIPTION</text>
<text x="247.4" y="185.6">A.I. PART #</text>
<text x="263.5" y="185.6">A.I. VENDOR</text>
<text x="177.5" y="190.7">(UNLESS SPECIFIED OTHERWISE)</text>
<text x="205.2" y="188.2">PARTS LIST</text>
<text x="176.5" y="194.9">[SECONDARY UNITS]: MILLIMETERS</text>
<text x="180.9" y="192.8">PRIMARY UNITS: INCHES</text>
<text x="181.4" y="197">PRIMARY TOLERANCES:</text>
<text x="181.2" y="198.8">X.X</text>
<text x="181.2" y="200.9">X.XX</text>
<text x="181.2" y="203">X.XXX</text>
<text x="193.6" y="198.9">± 0.020</text>
<text x="193.6" y="201">± 0.010</text>
<text x="193.6" y="203.1">± 0.005</text>
<text x="179.5" y="209.7">- DO NOT SCALE DRAWING -</text>
<text x="181.2" y="205.1">X.XXXX</text>
<text x="181.2" y="207.2">ANGULAR</text>
<text x="192.2" y="207.2">± 0.5 DEG</text>
<text x="192.6" y="205.2">± 0.0005</text>
<text x="208.1" y="209.1">SIZE</text>
<text x="231.1" y="209.1">PART NUMBER</text>
<text x="262.3" y="209.1">REV</text>
<text x="269.3" y="209.1">SHEET</text>
<text x="176.2" y="212">THIRD ANGLE PROJECTION:</text>
<text x="268.7" y="211.5">1 OF 1</text>
</g>
<g font-size="1.6">
<text x="128.9" y="58.4">w n1.29 X 82°</text>
<text x="143.5" y="190.5">NOTICE:</text>
<text x="143.5" y="192.4">INFORMATION CONTAINED IN THIS</text>
<text x="143.5" y="194.4">DOCUMENT OR ANY REPRODUCTION</text>
<text x="143.5" y="196.4">THEREOF, IS PROPRIETARY</text>
<text x="143.5" y="198.4">INFORMATION AND PROPERTY OF</text>
<text x="143.5" y="200.4">HOWARD HUGHES MEDICAL INSTITUTE.</text>
<text x="143.5" y="202.4">IT SHALL NOT BE DISCLOSED, COPIED,</text>
<text x="143.5" y="204.3">DUPLICATED OR USED FOR</text>
<text x="143.5" y="206.3">MANUFACTURE, PRODUCTION OR</text>
<text x="143.5" y="208.3">PROCUREMENT, WITHOUT THE EXPRESS</text>
<text x="143.5" y="210.3">WRITTEN PERMISSION OF HOWARD</text>
<text x="143.5" y="212.3">HUGHES MEDICAL INSTITUTE.</text>
</g>
</svg>
